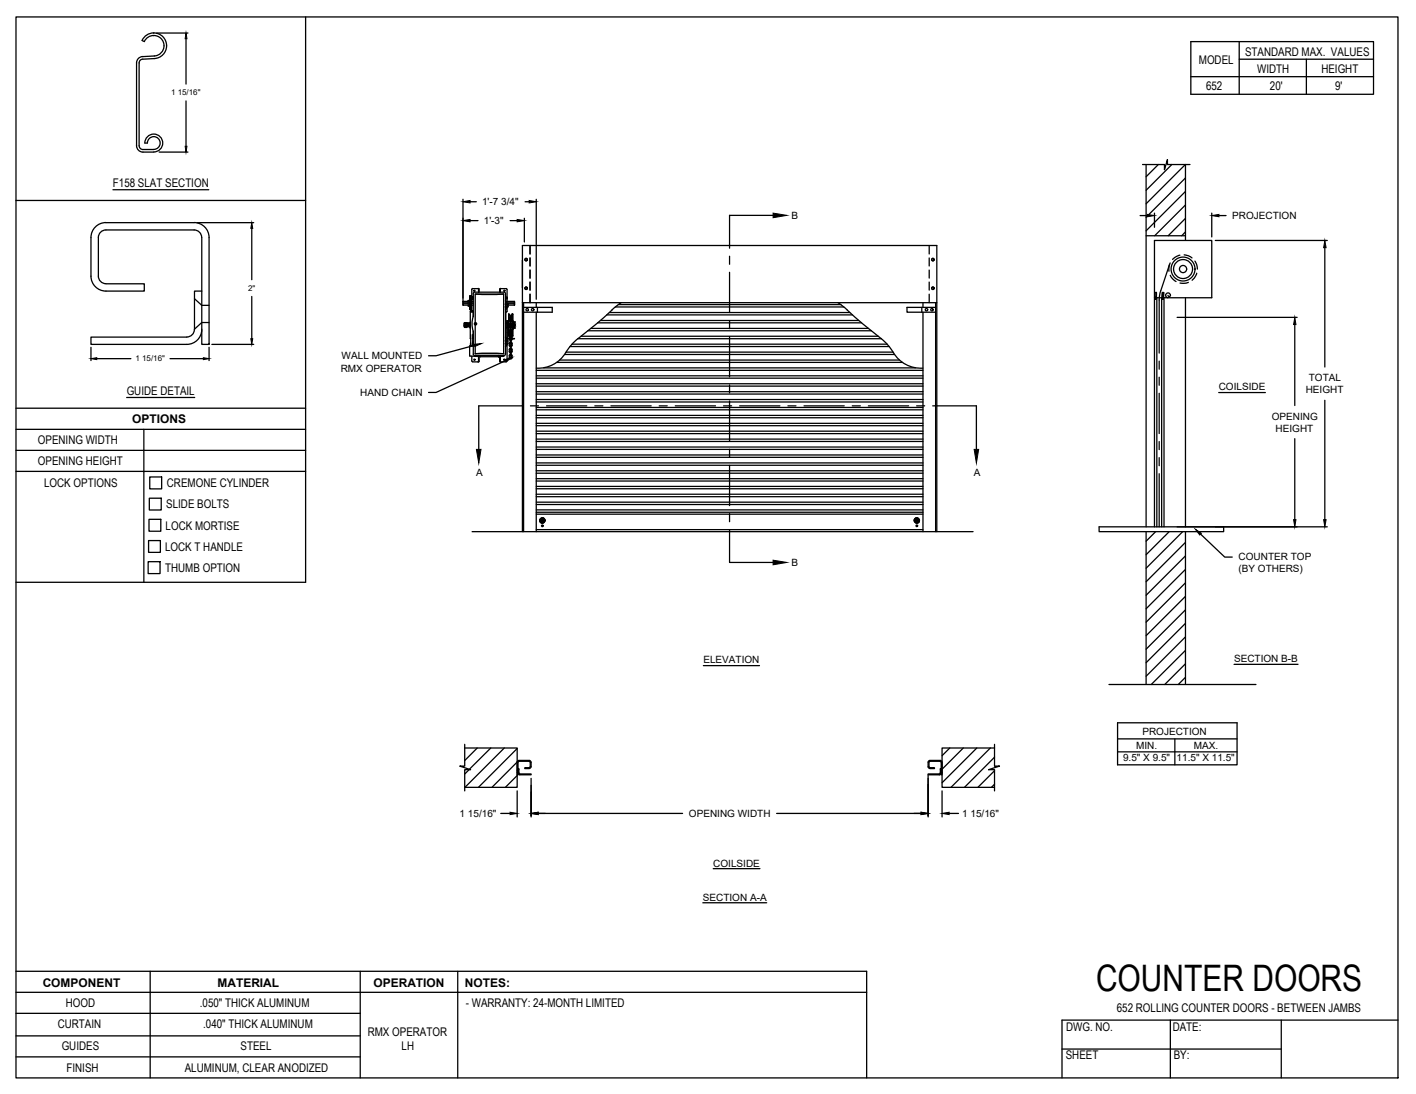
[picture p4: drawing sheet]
<svg xmlns="http://www.w3.org/2000/svg" width="279mm" height="216mm" viewBox="0 0 279 216" stroke-linecap="round" stroke-linejoin="round" font-family="sans-serif">
<!-- layer: ANNOTATIONS -->
<g fill="none" stroke="#000" stroke-width=".25">
<path d="M30.9 6.5h6.2M36.7 7.6v9M36.7 19.9v9M31.4 30h5.7M91.4 39.3v20.2M92.8 39.8h1.2M103.6 39.8h.8M105.8 39.3v19.8M38.9 43.9h11.2M49.7 45.1v10.1M49.7 58.5v8.3M92.8 43.5h1.5"/>
<path d="M100.6 43.5h1.4M103.5 43.1v4.7M225 42.5h1.4M227.8 42.1v2.8M239.1 42.1v4.7M239.8 47.5h22.1M240.5 42.5h1.4M261.4 48.9v23.5M17.9 68.5v2.7M19.1 70.8h6.7M33.5 70.8h6.6M41.3 68.5v2.7"/>
<path d="M41.8 68h8.3M93.6 68.2l-7.6 2h-1.4M99.8 71.2l-13.8 6.2h-1.4M232.3 62.6h23.6M240.5 77.5h9.2M255.5 64.1v15.9M261.4 79v23.6M255.5 86.6v16M232.3 104h29.6M236.9 105.4l4.8 4.5h1.4M138.8 131.4h11.1M243.5 131.1h12.6"/>
<path d="M102 156.1v5.1M104.8 153.6v7.6M183.1 152.9v8.3M185.9 156.1v5.1M220.5 142.6h23.6v8.3h-23.6zM220.5 145.8h23.6M220.5 148.4h23.6M231.8 145.8v5.1M98.8 160.5h1.8M106.2 160.5h28.5M138.7 178.2h12.6M140.7 171.4h9.2"/>
<path d="M153.2 160.5h28.5M187.3 160.5h1.8"/>
</g>
<g fill="#000" stroke="#000" stroke-width=".2">
<path d="M36.7 6.5l.2 1.1h-.4zM36.5 28.9h.4l-.2 1.1zM91.4 39.8l1.4-.2v.4zM104.4 39.6l1.4 .2-1.4 .2zM49.7 43.9l.2 1.2h-.4zM91.4 43.5l1.4-.2v.5zM102 43.3l1.5 .2-1.5 .3zM226.4 42.3l1.4 .2-1.4 .3zM239.1 42.5l1.4-.2v.5zM261.4 47.5l.3 1.4h-.5zM17.9 70.8l1.2-.2v.4zM40.1 70.6l1.2 .2-1.2 .2z"/>
<path d="M49.5 66.8h.4l-.2 1.2zM93.6 67.9l1.4-.1-1.3 .6zM99.7 71l1.3-.4-1.1 .8zM255.5 62.6l.2 1.5h-.5zM235.9 104.4l1.1 .8-.3 .4zM255.2 102.6h.5l-.2 1.4zM261.2 102.6h.5l-.3 1.4zM100.6 160.3l1.4 .2-1.4 .3zM104.8 160.5l1.4-.2v.5zM181.7 160.3l1.4 .2-1.4 .3zM185.9 160.5l1.4-.2v.5z"/>
</g>
<!-- layer: RMX OPERATOR LH -->
<g fill="none" stroke="#000" stroke-width=".25">
<path d="M225.4 32.5h4.4v1l.6-2v1h4.4M226.1 32.5v71.5M228.6 32.5l-2.5 2.4M231.2 32.5l-5.1 5M233.9 32.5l-7.8 7.7M233.9 32.5v15M233.9 35.1l-7.8 7.8M233.9 37.8l-7.8 7.8M91.4 59.8h1M91.4 59.9h1M91.4 59.5h1M91.4 59.5v.7"/>
<path d="M91.4 59.5v.3M91.4 59.9v.3M92.7 58.7h.1M92.7 58.6l.2 .1M92.7 59h.3l-.3 .1M92.7 58.4h.3l-.3 .1M92.7 58.8h.3l-.3 .1M92.7 59.2h.3h-.3M92.7 59.4h.3h-.3M92.7 59.5h.3l-.3 .1M92.7 59.7h.3l-.3 .1M92.7 59.9h.3l-.3 .1"/>
<path d="M92.8 59.1h.1M92.8 59.5h.1M92.8 58.4h.1v2.7h-.1zM92.8 58.7h.1M92.8 59.8h.1M92.8 58.8h.1M92.8 58.5h.1M92.8 59.6h.1M92.8 58.9h.1M92.8 59.3h-.4v1.1M92.8 58.4v2.7M92.9 58.5h.1"/>
<path d="M92.9 58.4v2.7M92.9 59.3h.1M92.9 59.6h.1M92.9 58.9h.1M92.9 59.1h.4M92.9 59.5h.5M92.9 59.8h.1M92.9 59.5h.1M92.9 58.8h.1M92.9 58.5h.4v.6M93 59.8h.4M93 59.9h.4"/>
<path d="M93.1 59.1v.4M93.3 59.1h.1M93.3 58.9h.1M93.3 58.7h.1M93.3 56.9l-.2 .2v1.4M93.3 57h1M93.4 58.6h.1M93.4 59h.1M93.7 57.6l-.3 .3v4.6M93.7 57.7h5.8M93.8 58l2.8 .1 2.8-.1M94.4 57.7v-.7l.1 .7"/>
<path d="M94.4 57l-.1-.1 .2 .1M98.6 57l.2-.1-.1 .1M98.6 57.7v-.7l.1 .7M98.8 57h1.1M99.5 57.6l.2 .3 .1 2.1M99.7 60h.5M99.8 59.4h.1M99.8 58.6v.4M99.8 59.4l.4 .6M99.8 58.7h.3M99.8 58.9h.3M99.8 59.5h1.7"/>
<path d="M99.9 56.9l.1 .2 .1 1.6M100 59.8h1.5M100.1 58.7v.2M100.1 58.9v.6M100.2 59.9h1.3M100.2 60v.6M101.5 59.8v-.3v.7M101.5 59.9v.3M103.1 59.7h81.7v-11.2h-81.7v56.4M103.3 59.7v45.2M104.6 48.5v1.6M104.6 50.9v1.6"/>
<path d="M104.6 53.3v1.6M104.6 55.7v1.6M104.6 58.1v1.6M105.8 59.7v1M122.6 59.7l-1.9 1.5M165.4 59.7l1.8 1.5M182.1 59.7v1M183.3 48.5v1.6M183.3 50.9v1.6M183.3 53.3v1.6M183.3 55.7v1.6M183.3 58.1v1.6"/>
<path d="M184.6 59.7v45.2M184.8 59.7v45.2M226.1 46.5h7.8M227.8 58.8v-11.3h11.3v11.3h-9.7M227.9 57.7h.3v1h-.3zM227.9 58.7v.1M228.1 57.7l.1 1.1M228.3 58.8h-.5v45.2M228.3 58.8h1.4v45.2M228.3 58.8v45.2M229.2 58.8v45.2M229.3 58.7l.1-1h.3l-.1 1.1"/>
<path d="M229.3 58.7h.3M229.3 58.7v.1M229.4 57.7l-.1 1M230.5 58.3l.2 .2h.2a.47 .47 0 0 0-.4-.7 .47 .47 0 0 0-.5 .5 .47 .47 0 0 0 .5 .5M230.8 52.2l-2 6.3-.1 11.2M230.9 51.9l-.3 1 .1 .6M230.9 54.3l.5 .8 .7 .5M232.8 50.4l-.6 .2-.8 .6M233.7 50.3l.8 .2 .7 .4M233.9 58.8v45.2M233.9 40.4l-6.1 6.1M233.9 43.1l-3.4 3.4"/>
<path d="M233.9 45.8l-.7 .7M234.5 55.7l-.9 .2h-.8M235.8 51.5l.3 .7 .2 .9M236.1 53.9l-.5 1-.4 .4M91.4 60.2h1M91.6 64.4h.1M91.6 63.9h.1M91.6 63.8h.2l-.1 .1h.4M91.6 64.2v.4l.2-.1h-.2l.1-.1M91.6 64.6h.5M91.6 63.9v.5M91.6 63.7v.7"/>
<path d="M91.7 64.2v.2h.4M91.7 64.1h.1M91.7 64.1l-.1 .1M91.7 63.9v.2M91.7 63.8h.1M91.7 64.5v.1M91.8 64.1h-.1M91.8 64.1v.2l-.1-.1M91.8 64.1h.1M92.1 63.7v.8M92.1 63.7h-.5M92.1 64.5v.1"/>
<path d="M92.1 64.2l.1 .2M92.1 63.9h.2l.1 .5M92.1 64.5h.1M92.1 63.8v.7M92.2 63.9h.1M92.2 63.9l.1 .6 .1-.1M92.2 64.4h.1M92.2 64.4l-.1 .1M92.3 63.9l.1-.1 .1 .6M92.3 63.9h.1M92.3 63.9l.1 .6 .1-.1M92.4 64.4h.1"/>
<path d="M92.4 60.4h.1M92.4 60.4l.6 .1h-.3M92.5 63.9v-.1l.1 .6M92.5 63.9h.1M92.5 63.9v.6l.1-.1M92.5 64.4h.1M92.6 63.9h.1M92.6 63.9v.3h.2l-.1-.4-.1 .1M92.6 64.4h.1M92.6 64.4h.2M92.7 63.9h.1M92.7 60.1h.3l-.3 .1"/>
<path d="M92.7 60.3h.3h-.3M92.7 60.8h.3l-.3 .1M92.7 60.6h.3l-.3 .1M92.8 61h.1M92.8 60.2h.1M92.8 60.9h.1M92.8 60.6h.1M92.8 64.7h.1M92.8 63.7v.9M92.8 63.6h.1M92.8 63.6v1.1M92.8 60.8h.1"/>
<path d="M92.8 60.4h.1M92.8 60h.1M92.8 68.2v.1M92.9 61.5h.1M92.9 67.7l-.1 .6M92.9 66v2.3M92.9 60.8h.1M92.9 60.4h.1M92.9 60h.1M92.9 60.2h.5M92.9 60.9h.1M92.9 60.6h.1"/>
<path d="M92.9 60.2h.1M92.9 68.3h.1M93 61.5h.1M93.1 61.5h.1M93.1 70.3v.9l.2 .2M93.1 60.2v1.3M93.2 61.5h.1M93.3 61.5h.1M93.3 66.8h.1M93.3 66v2.3M93.3 71.4h1M93.3 67.7h.1"/>
<path d="M93.4 68v.1M93.4 62.4l-.3 1.5 .3 1.5M93.4 67.5h.1M93.4 61.5h-.6l.1 5.3M93.4 65.4v4.5l.3 .3M93.4 68.1v.1M93.4 68.3l-.7 .1v1.8l1.1 .1M93.6 70.2l.3 .1h.7v-.1M93.7 70.2h5.8M93.7 63.9h.2M93.7 63.9l.1 .2 .1-.2M93.7 63.9h.2z"/>
<path d="M93.8 69.8l2.8-.1 2.8 .1M93.8 63.7v-5.7h5.6v11.8M93.8 64.1v5.7M93.8 69.8h5.6M94.4 70.3v1.1l.1-1.1M94.4 71.4h-.1M94.5 71.4h-.2M94.6 70.3l.1 .1M94.7 70.3h.1M94.7 70.2v.1M94.8 70.2l-.1 .2h3.7M98.4 70.3h.1"/>
<path d="M98.4 70.2v.2M98.4 70.4h.1M98.5 70.3h-.1M98.5 70.2v.1M98.5 70.3l-.1 .1M98.6 70.3v-.1v.1h.6M98.6 71.4h.2M98.6 70.5v.9l.1-.9M98.6 70.3v.5M98.7 71.4h.1M98.7 70.3v.5M98.8 71.4h1.1"/>
<path d="M99.5 70.2l-.3 .1M99.7 67.9h.5l-.4 .5M99.7 60.6h.5l-.4 .6M99.7 60.1h.5M99.7 60.5h.5M99.7 67.2h.5M99.7 67.3h.4M99.8 68.4h.1M99.8 66.7h.1M99.8 67.9l-.1 2-.2 .3M99.8 61.2h.1M99.8 63.7h.1"/>
<path d="M99.8 64.6h.1M99.8 60.1v.4M99.8 60.6v6.6M99.8 67.3v.5M99.8 66.7l.4 .5M99.8 61.6v2.2M99.8 64.7h.2M99.8 63.9v2.8M99.8 63.8h.1M99.8 63.6h.1M99.8 63.6h.2M99.8 63.6v1.1"/>
<path d="M99.8 63.8v.1M99.9 61.5l-.1 .1M99.9 66.8h.1M99.9 67.7v.1M99.9 60.4v.1M99.9 60.2v.2M99.9 67.4v.3M99.9 60.1v.1M99.9 66.8l.2 .3M100 67.3l-.1 .1M100 63.3l.1 3.4 1.4 .2h-1.3l-.2-.2zM100 65.6h.1"/>
<path d="M100.1 68.1l-.1 3.1-.1 .2M100.1 60.8l-.1 .7-.1 .1M100.1 63.7h.1v.9M100.1 64.6h.1M100.1 67.3h.1M100.1 60.1h.1M100.2 67.7h-.1M100.2 60.5h-.1M100.2 63.7h.1M100.2 64.6h.1M100.2 67.3h.1M100.2 67.2v.7"/>
<path d="M100.2 64.1v.2M100.2 63.8h.1M100.2 64.5h.1M100.2 60.2h1.3M100.2 67.8h-.5M100.3 63.8h.1M100.3 63.8v.7M100.4 64.5h-.1M100.4 62v4.3M100.4 62l.2 .2 .1 .3M100.4 66.3h.1M100.5 68.1l.2 .3"/>
<path d="M100.5 64.4l.2 .3M100.5 70.6l.3 .2 .2-.2M100.5 66.2l-.1 .1M100.5 66.2h.1M100.5 66.9l.2 .3M100.6 68.1l.1 .1M100.6 64.4l.1 .1M100.6 70.6l.2 .1 .1-.1M100.6 65.9l-.1 .3M100.6 66.9l.1 .1M100.7 62.5v.1M100.7 67.5l-.2 .3v.4"/>
<path d="M100.7 66.3l-.2 .1v.4M100.7 65l-.2 .3v.5l.2 .1M100.7 63.8l-.2 .3v.4M100.7 62.6l-.2 .2v.6l.2 .1M100.7 68.7l-.2 .1v.6l.2 .2M100.7 69.9l-.2 .3v.4M100.7 65.7h.1M100.7 67.7h.1M100.7 67h.1M100.7 66.5h.1M100.7 65.2h.1M100.7 64.5h.1"/>
<path d="M100.7 64h.1M100.7 63.3h.1M100.7 62.8h.1M100.7 62.4h.1M100.7 69h.1M100.7 68.2h.1M100.7 70.2h.1M100.7 69.4h.1M100.7 65.8h.1M100.7 62.6h.1M100.7 67.7l-.1 .5M100.7 66.4l-.1 .4"/>
<path d="M100.7 65.2v.6M100.7 64l-.1 .5M100.7 62.7v.6M100.7 68.9v.5M100.7 70.1l-.1 .5M100.7 62.4v.4M100.7 63.3v.7M100.7 64.5v.8M100.7 65.7v.8M100.7 67v.7M100.7 68.2v.8M100.7 69.4v.8"/>
<path d="M100.8 65.6h.1M100.8 62.9v.3M100.8 64.1v.3M100.8 65.3v.3M100.8 67.7l.1 2.9M100.8 66.4l.1 .1M100.8 65.2l.1 1.6M100.8 64l.1 .1M100.8 62.7l.1 .1M100.8 68.9l.1 .1M100.8 70.1l.1 .1M100.8 67.5l.2 .3v.4"/>
<path d="M100.8 66.3l.2 .1v.4M100.8 65l.2 .3v.4l-.2 .2M100.8 63.8l.2 .3v.4M100.8 62.6l.2 .2v.4l-.2 .3M100.8 68.7a.61 .61 0 0 1 .2 .8l-.2 .1M100.8 69.9l.2 .3v.4M100.9 62.6h.1M100.9 62.4l-.1 .9M100.9 63.3v2M100.9 65.7h.1M100.9 62.5v.1M100.9 68.1l-.1 .1"/>
<path d="M100.9 66.9l-.1 .1M100.9 65.7h-.2M100.9 64.4l-.1 .1M100.9 69.4h-.1M100.9 65.8h.1M100.9 65.9l.1 .3 .2 .1-.1-4.3v4.3M100.9 66.9v.8M101 68.1l-.2 .3M101 64.4l-.2 .3M101 62.1h.1M101 66.9l-.2 .3M101.1 62l-.2 .1v.4"/>
<path d="M101.2 63.4v1.5M101.3 63.8h.1M101.3 63.9h.1M101.3 63.7h.4M101.3 64.8h.4M101.3 64.6h.4M101.3 64.4h.1M101.3 63.5h.4M101.3 63.9v.5M101.3 63.8l.1 .6-.1-.1M101.3 63.8v.1M101.3 63.9l.1 .5"/>
<path d="M101.4 63.8l.1 .7zM101.5 64.4h.2M101.5 63.9h.2M101.5 64.1h.1M101.5 64.1v.1M101.5 64.1l.1 .1-.1-.1M101.6 64.1v.1zM103.3 60.7h5.7v.9h-5.7M105.8 79.3h76.3M105.8 78.8h76.3M105.8 77.8h76.3M105.8 77.3h76.3"/>
<path d="M105.8 74.6h76.3M105.8 74.2h76.3M105.8 75.7h76.3M105.8 76.2h76.3M105.8 73.1h76.3M105.8 61.6v43.3M106 60.7v.9M107.3 72.6h73.4M109.9 71.5h68.1M110.5 71.1h67M111.4 70h65.1M111.6 69.6a6.3 6.3 0 0 1-5.8 3.1"/>
<path d="M111.7 69.5h64.5M112.5 68.4h63M112.9 67.9h62.1M114 66.8h59.9M114.7 66.4h58.6M116 65.3h55.9M116.6 64.8h54.7M117.9 63.7h52.1M118.5 63.2h50.9M119.7 62.1h48.5M120.2 61.7h47.5M120.7 61.2l-3.1 2.8-4 3.2-1.3 1.4-.7 1"/>
<path d="M121.4 60.6h45.1M122 60.1h43.9M167.2 61.2l3.1 2.8 4 3.2 1.3 1.4 .7 1M176.3 69.6a6.3 6.3 0 0 0 5.8 3.1M181.9 60.7v.9M182.1 61.6v43.3M184.6 60.7h-5.6v.9h5.6M228.7 71.3v1.6M228.7 74.4v1.6M228.7 77.6v8M105.8 99.6h76.3M105.8 99.1h76.3"/>
<path d="M105.8 88.7h76.3M105.8 88.2h76.3M105.8 91.8h76.3M105.8 91.4h76.3M105.8 89.8h76.3M105.8 90.3h76.3M105.8 94.9h76.3M105.8 94.5h76.3M105.8 92.9h76.3M105.8 93.4h76.3M105.8 98h76.3M105.8 97.5h76.3"/>
<path d="M105.8 96h76.3M105.8 96.5h76.3M105.8 85.6h76.3M105.8 85.1h76.3M105.8 86.7h76.3M105.8 87.1h76.3M105.8 82.4h76.3M105.8 82h76.3M105.8 83.5h76.3M105.8 84h76.3M105.8 80.4h76.3M105.8 80.9h76.3"/>
<path d="M228.7 87.1v1.6M228.7 90.3v1.6M228.7 93.5v10.5M93.2 104.9h98.8M105.8 101.1h76.3M105.8 100.6h76.3M105.8 101.5h76.3M105.8 104.5h76.3M106.8 102.7l-.2 .3M106.8 102.2l-.3 .4M106.9 102.8l-.3 .2M106.9 102.8l-.2 .3"/>
<path d="M107 102.2l-.5 .5M107 102.9l-.3 .2M107 102.9l-.3 .3M107.1 102.2l-.6 .6M107.2 102.2l-.7 .7M107.3 102.3l-.7 .6M107.3 102.3l-.3 .3M107.4 102.3l-.3 .3M107.4 102.4l-.3 .2M107.4 102.4l-.2 .3M107.5 102.4l-.3 .3M107.5 102.5l-.7 .7"/>
<path d="M107.5 102.9l-.3 .3M107.5 102.6l-.6 .6M107.5 102.8l-.4 .4M107.5 102.7l-.5 .5M180.4 102.7l.5 .5M180.4 102.6l.7 .6M180.4 102.6l.6 .6M180.4 102.8l.4 .4M180.4 102.9l.3 .3M180.4 102.5l.7 .7M180.5 102.4l.2 .3M180.5 102.4l.3 .3"/>
<path d="M180.5 102.4l.3 .2M180.6 102.3l.2 .3M180.6 102.3l.3 .3M180.7 102.3l.7 .6M180.7 102.2l.7 .7M180.8 102.2l.6 .6M180.9 102.2l.5 .5M180.9 102.9l.3 .3M181 102.2l.4 .5M181 102.9l.2 .2M181 102.8l.3 .3M181.1 102.8l.2 .2"/>
<path d="M181.1 102.7l.3 .3M181.1 102.2l.3 .4M216.9 104h24.5v.9h-24.5zM226.1 104.9v30.2M228 104.9l-1.9 1.9M229.8 105.9l-3.7 3.6M230.7 104.9l-.9 .9M233.4 104.9l-7.3 7.2M233.9 104.9v30.2M233.9 107l-7.8 7.8M233.9 109.7l-7.8 7.8M233.9 112.4l-7.8 7.7"/>
<path d="M233.9 115l-7.8 7.8M233.9 117.7l-7.8 7.8M218.8 135.1h29M233.9 120.4l-7.8 7.7M233.9 123l-7.8 7.8M233.9 125.7l-7.8 7.8M233.9 128.4l-6.7 6.7M233.9 131l-4.1 4.1M233.9 133.7l-1.4 1.4M91.7 147.6h10.3v7.8h-10.3M91.7 146.9v4.3h-1l2.2 .7h-1.2v4.2M92.6 151.9l-.9 .9"/>
<path d="M94.2 147.6l-2.5 2.5M96.8 147.6l-4.2 4.2M99.5 147.6l-7.8 7.8M102 152.4l.4 .1M102 150.4v2.5h.2v-2.5M102 147.7l-7.6 7.7M102 153.1l-2.3 2.3M102.2 150.4l.2-.2h2l.2 .2M102.2 151.7h.2v1h2.4v.2h-2.4l-.2-.3zM102.4 151.8l-.4 .2M104.6 151.3l-.2 .2h-.9v.2h.9M104.6 150.4v.9"/>
<path d="M104.8 151.3l-.4 .4M104.8 150.4l-.4-.3h-2.2l-5.1 5.3M104.8 150.4v.9M183.1 150.4v.9M183.1 151.3l.4 .4M183.1 150.4l.4-.3h2l.4 .3M183.3 150.4v.9M183.3 150.4l.2-.2h2l.2 .2M183.3 151.3l.2 .2h.9v.2h-.9M185.4 152.7h-2.3v.2h2.3M185.5 151.8l.4 .2M185.7 152.6l-.4 .3"/>
<path d="M185.7 152.6v-.9h-.2v.9l-.2 .1M185.7 150.4v2.5h.2v-2.5M185.9 152.4l-.4 .1M187.4 147.6l-1.5 1.5M190.1 147.6l-4.2 4.2M192.7 147.6l-6.8 6.9M195.4 147.6l-7.8 7.8M196.2 147.6h-10.3v7.8h10.3M196.2 146.9v4.3h1l-2.1 .7h1.1v4.2M196.2 149.4l-5.9 6M196.2 152.1l-3.2 3.3M196.2 154.8l-.6 .6"/>
<path d="M197.2 151.2h-.1"/>
<circle cx="93.6" cy="57.4" r=".12"/>
<circle cx="99.5" cy="57.4" r=".12"/>
<circle cx="103.8" cy="51.2" r=".24"/>
<circle cx="103.8" cy="56.9" r=".24"/>
<circle cx="184.1" cy="56.9" r=".24"/>
<circle cx="184.1" cy="51.2" r=".24"/>
<circle cx="228" cy="59" r=".1"/>
<circle cx="229.4" cy="59" r=".1"/>
<circle cx="233.4" cy="53.1" r="1.87"/>
<circle cx="233.4" cy="53.1" r="2.36"/>
<circle cx="233.4" cy="53.1" r=".71"/>
<circle cx="93.6" cy="71" r=".12"/>
<circle cx="93.8" cy="63.9" r=".16"/>
<circle cx="93.8" cy="63.9" r=".22"/>
<circle cx="99.5" cy="71" r=".12"/>
<circle cx="101.6" cy="64.1" r=".1"/>
<circle cx="104" cy="61.1" r=".24"/>
<circle cx="105.1" cy="61.1" r=".24"/>
<circle cx="182.8" cy="61.1" r=".24"/>
<circle cx="183.9" cy="61.1" r=".24"/>
<circle cx="107" cy="102.7" r=".52"/>
<circle cx="107" cy="103.8" r=".16"/>
<circle cx="107" cy="102.7" r=".16"/>
<circle cx="180.9" cy="102.7" r=".52"/>
<circle cx="180.9" cy="102.7" r=".16"/>
<circle cx="180.9" cy="103.8" r=".16"/>
</g>
<!-- layer: SECTION CUTS -->
<g fill="none" stroke="#000" stroke-width=".25">
<path d="M144 50.6v1.6M144 53.7v8M152.5 42.5h-8.5v6.5M144 63.3v1.6M144 66.4v8M144 76v1.6M144 79.1v8M103.1 80.1h-8.6v8.6M104.7 80.1h1.6M107.8 80.1h8M117.4 80.1h1.6M120.5 80.1h8"/>
<path d="M130.1 80.1h1.6M133.2 80.1h8M142.8 80.1h1.6M144 88.7v1.6M144 91.8v8M145.9 80.1h8M155.5 80.1h1.6M158.6 80.1h8M168.2 80.1h1.6M171.3 80.1h8M180.9 80.1h1.6M184 80.1h8.7v8.6"/>
<path d="M144 101.4v1.6M144 104.5v6.5h8.5"/>
</g>
<path d="M152.5 42.1l2.8 .4-2.8 .5zM94 88.7h.9l-.4 2.7zM192.2 88.7h.9l-.4 2.7zM152.5 110.6l2.8 .4-2.8 .5z" fill="#000" stroke="#000" stroke-width=".2"/>
<!-- layer: DETAILS -->
<g fill="none" stroke="#000" stroke-width=".25">
<path d="M28 8l.5 .2M28.1 11.2a1.26 1.26 0 0 0-1.2 1.2v16.4a1.26 1.26 0 0 0 1.3 1.2h2.1a1.77 1.77 0 0 0 1.8-1.8 1.77 1.77 0 0 0-1.8-1.7 1.77 1.77 0 0 0-1.7 1.7h.5a1.27 1.27 0 0 1 1.3-1.2 1.27 1.27 0 0 1 1.2 1.2 1.27 1.27 0 0 1-1.2 1.3h-2.2a.75 .75 0 0 1-.7-.7v-16.4a.75 .75 0 0 1 .7-.7M30.3 6.5a2.51 2.51 0 0 0-2.3 1.5M30.3 7a2.02 2.02 0 0 0-1.8 1.2M30.3 6.5h.1M30.3 7h.1M30.3 7a2.02 2.02 0 0 1 2.1 2 2.02 2.02 0 0 1-2 2l-2.3 .2M30.3 6.5a2.53 2.53 0 0 1 2.6 2.5 2.53 2.53 0 0 1-2.4 2.6l-2.3 .1M20.9 43.9a2.95 2.95 0 0 0-3 3v7.6a2.95 2.95 0 0 0 3 2.9h7.6v-1.4h-7.6a1.49 1.49 0 0 1-1.5-1.5v-7.6a1.49 1.49 0 0 1 1.5-1.5h17.4M20.9 43.9h17.4M38.3 43.9a2.95 2.95 0 0 1 3 3v21.1h-1.5v-21.1a1.54 1.54 0 0 0-1.5-1.5M38.4 58.9l1.4 1.4h1.5"/>
<path d="M39.8 57.4h-1.4v7.6a1.54 1.54 0 0 1-1.5 1.5M39.8 65a2.95 2.95 0 0 1-2.9 3h-19v-1.5h19M41.3 63.6h-1.5l-1.4 1.4"/>
</g>
<path d="M41.3 68h.1" fill="none" stroke="#000" stroke-width=".2"/>
<!-- layer: TITLE BLOCK -->
<g fill="none" stroke="#000" stroke-width=".25">
<path d="M3.2 3.3h272.6v209.4h-272.6zM60.3 3.3v111.6h-57.1M235 8.2h36v10.4h-36zM235 15.1h36M244.5 11.7h26.5M244.5 8.2v10.4M3.2 39.6h57.1M22.3 37.4h18.9M25 78.4h13.4M3.2 88.9h57.1M3.2 93h57.1M3.2 84.7h57.1"/>
<path d="M3.2 80.6h57.1M28.4 84.7v30.2M29.5 98.3h2.3v2.3h-2.3zM29.5 94.1h2.4v2.4h-2.4zM29.2 110.8h2.4v2.4h-2.4zM29.3 106.7h2.3v2.3h-2.3zM29.4 102.5h2.3v2.3h-2.3zM3.2 200h67.9M3.2 195.8h167.8M3.2 191.7h167.8v21M29.6 191.7v21M71.1 191.7v21"/>
<path d="M90.3 191.7v21M3.2 208.6h67.9M3.2 204.4h67.9M209.6 207h43.2M230.9 201.3v11.4M252.8 201.3v11.4M275.8 201.3h-66.2v11.4"/>
</g>
<!-- layer: 0 -->
<path d="M257.8 11.7v6.9" fill="none" stroke="#000" stroke-width=".25"/>
<text font-size="7.2" x="216.3" y="195.5">COUNTER DOORS</text>
<g font-size="2.4">
<text x="245.7" y="11.1">STANDARD MAX. VALUES</text>
<text x="236.6" y="12.7">MODEL</text>
<text x="238" y="17.8">652</text>
<text x="248.1" y="14.4">WIDTH</text>
<text x="250.6" y="17.8">20'</text>
<text x="260.7" y="14.4">HEIGHT</text>
<text x="263.4" y="17.8">9'</text>
<text x="22.3" y="36.9">F158 SLAT SECTION</text>
<text x="25" y="78">GUIDE DETAIL</text>
<text x="26.1" y="83.4">OPTIONS</text>
<text x="7.5" y="87.7">OPENING WIDTH</text>
<text x="7.5" y="91.8">OPENING HEIGHT</text>
<text x="8.7" y="96.2">LOCK OPTIONS</text>
<text x="32.8" y="100.4">SLIDE BOLTS</text>
<text x="32.9" y="96.2">CREMONE CYLINDER</text>
<text x="32.7" y="104.5">LOCK MORTISE</text>
<text x="32.6" y="108.7">LOCK T HANDLE</text>
<text x="32.6" y="112.9">THUMB OPTION</text>
<text x="8.4" y="194.7">COMPONENT</text>
<text x="42.9" y="194.7">MATERIAL</text>
<text x="73.7" y="194.7">OPERATION</text>
<text x="91.7" y="194.7">NOTES:</text>
<text x="11.4" y="202.8">CURTAIN</text>
<text x="13" y="198.8">HOOD</text>
<text x="39.4" y="198.6">.050&quot; THICK ALUMINUM</text>
<text x="40.1" y="202.9">.040&quot; THICK ALUMINUM</text>
<text x="91.9" y="198.6">- WARRANTY: 24-MONTH LIMITED</text>
<text x="210.4" y="203.6">DWG. NO.</text>
<text x="220.4" y="199.8">652 ROLLING COUNTER DOORS - BETWEEN JAMBS</text>
<text x="231.4" y="203.4">DATE:</text>
<text x="12.2" y="207.3">GUIDES</text>
<text x="47.5" y="207.2">STEEL</text>
<text x="72.6" y="204.5">RMX OPERATOR</text>
<text x="79.2" y="207.3">LH</text>
<text x="210.3" y="209.1">SHEET</text>
<text x="231.6" y="209">BY:</text>
<text x="13.1" y="211.5">FINISH</text>
<text x="36.5" y="211.6">ALUMINUM, CLEAR ANODIZED</text>
</g>
<g font-size="2">
<text x="95.1" y="40.5">1'-7 3/4&quot;</text>
<text x="95.5" y="44.2">1'-3&quot;</text>
<text x="156.1" y="43.3">B</text>
<text x="243.1" y="43.2">PROJECTION</text>
<text x="67.4" y="70.9">WALL MOUNTED</text>
<text x="67.2" y="73.3">RMX OPERATOR</text>
<text x="240.5" y="77">COILSIDE</text>
<text x="257.6" y="77.6">HEIGHT</text>
<text x="258.3" y="75.2">TOTAL</text>
<text x="71.1" y="78.2">HAND CHAIN</text>
<text x="251" y="82.8">OPENING</text>
<text x="251.7" y="85.2">HEIGHT</text>
<text x="93.9" y="94">A</text>
<text x="192.1" y="94">A</text>
<text x="156.1" y="111.8">B</text>
<text x="244.4" y="112.8">(BY OTHERS)</text>
<text x="244.4" y="110.5">COUNTER TOP</text>
<text x="138.8" y="130.9">ELEVATION</text>
<text x="243.5" y="130.7">SECTION B-B</text>
<text x="224.2" y="147.8">MIN.</text>
<text x="225.4" y="145">PROJECTION</text>
<text x="235.6" y="147.8">MAX.</text>
<text x="221.6" y="150.2">9.5&quot; X 9.5&quot;</text>
<text x="232.2" y="150.2">11.5&quot; X 11.5&quot;</text>
<text x="90.7" y="161.2">1 15/16&quot;</text>
<text x="135.9" y="161.2">OPENING WIDTH</text>
<text x="189.8" y="161.2">1 15/16&quot;</text>
<text x="140.7" y="171">COILSIDE</text>
<text x="138.7" y="177.7">SECTION A-A</text>
</g>
<g font-size="1.6">
<text x="33.8" y="18.8">1 15/16&quot;</text>
<text x="49" y="57.4">2&quot;</text>
<text x="26.7" y="71.3">1 15/16&quot;</text>
</g>
</svg>
